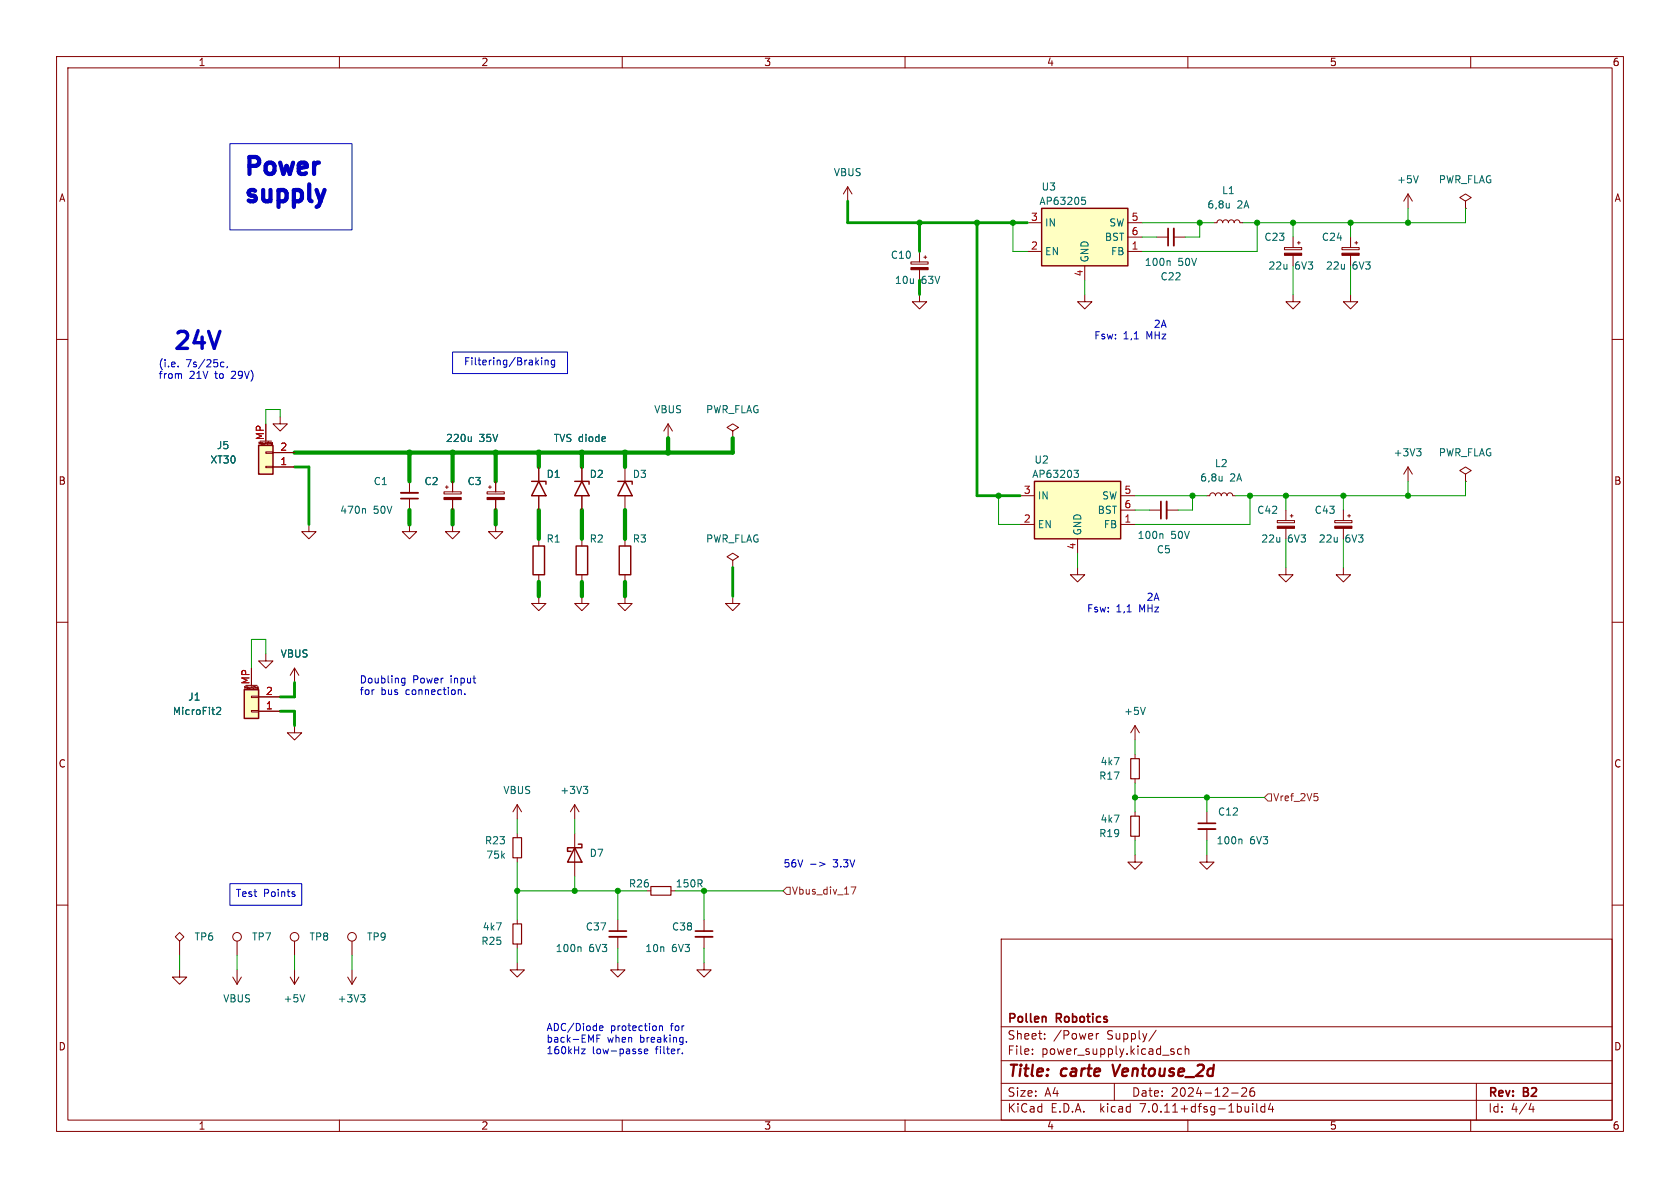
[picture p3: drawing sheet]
<svg xmlns="http://www.w3.org/2000/svg" width="297mm" height="210mm" viewBox="0 0 297 210" stroke-linecap="round" stroke-linejoin="round" font-family="sans-serif">
<g fill="none" stroke="#840000" stroke-width=".18">
<path d="M10 10h277v190h-277zM12 12h273v186h-273zM60 10v2M110 10v2M160 10v2M210 10v2M260 10v2M149.9 33l-.8 1.3M149.9 33v2.6M149.9 33l.7 1.3M181.6 39.4h2.5M199.4 39.4h2.5"/>
<path d="M214.6 39.4h.5l.2-.4 .4-.1 .3 .1 .2 .4 .1-.4 .4-.1 .3 .1 .2 .4 .1-.4 .4-.1 .4 .1 .1 .4 .1-.4 .4-.1 .4 .1 .1 .4h.5M248.9 34.3v2.5M248.9 34.3l-.7 1.3M248.9 34.3l.8 1.3M259.1 35.6l1-.7-1-.6-1 .6 1 .7v1.2M259.1 36.8h.1M10 60h2M161 46.3h3.1v.4h-3.1zM162.6 52.1v1.2h1.2l-1.2 1.3-1.3-1.3h1.3M162.6 44.5v1.8M162.6 47.7v1.8M163.3 45.5h.5"/>
<path d="M163.6 45.2v.5M181.6 44.5h2.5M191.8 52.1v1.2h1.2l-1.2 1.3-1.3-1.3h1.3M191.8 47v2.5M199.4 41.9h2.5M199.4 44.5h2.5M204.5 41.9h2M207.5 41.9h2M227.1 43.8h3v.3h-3zM228.6 52.1v1.2h1.3l-1.3 1.3-1.3-1.3h1.3M228.6 41.9v1.9M228.6 45.1v1.9"/>
<path d="M229.4 42.9h.5M229.6 42.7v.5M237.2 43.8h3.1v.3h-3.1zM238.8 52.1v1.2h1.2l-1.2 1.3-1.3-1.3h1.3M238.8 41.9v1.9M238.8 45.1v1.9M239.5 42.9h.5M239.8 42.7v.5M285 60h2M45.8 78.5v-.4l.1 .3 .2-.3v.4M46 78h2M47 79.9h1.3v.2h-1.3z"/>
<path d="M47 74.9v3.1M47.3 78.1v.4M47.5 78.2h.1M48.2 78.5h-.2v-.2h.2v.3h-.2M49.5 73.7v1.2h1.3l-1.3 1.3-1.2-1.3h1.2M118.1 74.9l-.8 1.3M118.1 74.9v2.6M118.1 74.9l.8 1.3M129.5 76.2l1.1-.6-1.1-.7-1 .7 1 .6v1.3M129.5 77.5h.1M47 82.4h1.3v.3h-1.3zM48.3 82.6h3.8"/>
<path d="M48.3 80h3.8M54.6 92.7v1.3h1.3l-1.3 1.3-1.3-1.3h1.3M72.4 92.7v1.3h1.3l-1.3 1.3-1.3-1.3h1.3M72.4 85.1v2M72.4 88.1v2.1M78.5 86.9h3v.4h-3zM78.7 86.1h.5M79 85.9v.5M80 92.7v1.3h1.3l-1.3 1.3-1.3-1.3h1.3M80 85.1v1.8M80 88.3v1.9M86.1 86.9h3.1v.4h-3.1z"/>
<path d="M86.4 86.1h.5M86.6 85.9v.5M87.6 92.7v1.3h1.3l-1.3 1.3-1.2-1.3h1.2M87.6 85.1v1.8M87.6 88.3v1.9M95.2 82.6v2.5M95.2 87.6v2.6M95.2 95.3v1.2M102.9 82.6v2.5M102.9 87.6v2.6M102.9 95.3v1.2M110.5 82.6v2.5"/>
<path d="M110.5 87.6v2.6M110.5 95.3v1.2M129.5 99.1l1.1-.7-1.1-.6-1 .6 1 .7v1.2M180.3 92.7h2.6M180.3 87.6h2.6M190.5 95.3v2.5M198.1 92.7h2.6M198.1 87.6h2.6M198.1 90.2h2.6M203.2 90.2h2M206.2 90.2h2.1M213.4 87.6h.5l.1-.3 .4-.2 .3 .2 .2 .3 .1-.3 .4-.2 .4 .2 .1 .3 .2-.3 .3-.2 .4 .2 .1 .3 .2-.3 .3-.2 .4 .2 .1 .3h.5"/>
<path d="M225.8 92h3.1v.4h-3.1zM227.3 90.2v1.8M227.3 93.4v1.9M228.1 91.2h.5M228.3 90.9v.5M236 92h3v.4h-3zM237.5 90.2v1.8M237.5 93.4v1.9M238.3 91.2h.5M238.5 90.9v.5M248.9 82.6l-.7 1.2M248.9 82.6v2.5"/>
<path d="M248.9 82.6l.8 1.2M259.1 83.8l1-.6-1-.6-1 .6 1 .6v1.3M259.1 85.1h.1M10 110h2M44.4 118.1v3.1M47 115.6v1.2h1.3l-1.3 1.3-1.3-1.3h1.3M52.1 118.1v2.6M52.1 118.1l-.8 1.3M52.1 118.1l.7 1.3M95.2 105.4v1.3h1.3l-1.3 1.3-1.2-1.3h1.2M95.2 101.6v1.3M102.9 105.4v1.3h1.2l-1.2 1.3-1.3-1.3h1.3"/>
<path d="M102.9 101.6v1.3M110.5 105.4v1.3h1.3l-1.3 1.3-1.3-1.3h1.3M110.5 101.6v1.3M129.5 105.4v1.3h1.3l-1.3 1.3-1.2-1.3h1.2M129.5 100.3h.1M190.5 100.3v1.3h1.3l-1.3 1.3-1.3-1.3h1.3M227.3 100.3v1.3h1.3l-1.3 1.3-1.2-1.3h1.2M237.5 100.3v1.3h1.3l-1.3 1.3-1.3-1.3h1.3M285 110h2M43.3 121.7v-.4l.1 .3 .1-.3v.4M43.4 121.2h2.1M44.4 123.1h1.3v.2h-1.3z"/>
<path d="M44.4 125.6h1.3v.3h-1.3zM44.7 121.3v.4M44.9 121.3v.1M44.9 121.3h.1M45.5 121.7v-.2h.1v.3M45.5 121.8h.1M45.5 121.7h.1M45.6 121.8h.1M45.7 125.7h3.8M45.7 123.2h3.8M52.1 128.3v1.2h1.2l-1.2 1.3-1.3-1.3h1.3M200.7 128.3v2.5"/>
<path d="M200.7 133.4v.7M200.7 137.7v.7M200.7 128.3l-.8 1.2M200.7 128.3l.7 1.2M10 160h2M91.4 142.2l-.7 1.3M91.4 142.2v2.6M91.4 147.3v.8M91.4 151.6v.8M91.4 142.2l.8 1.3M101.6 142.2l-.8 1.3M101.6 142.2v2.6"/>
<path d="M101.6 147.3v7.6M101.6 142.2l.8 1.3M114.3 157.5h.8M118.6 157.5h.8M200.7 151.1v1.3h1.2l-1.2 1.3-1.3-1.3h1.3M200.7 143.5v.8M200.7 147.8v.8M213.4 151.1v1.3h1.2l-1.2 1.3-1.3-1.3h1.3M213.4 143.5v2M213.4 146.6v2M285 160h2M31 165.6l.7-.8 .8 .8-.8 .8z"/>
<path d="M31.7 171.5v1.2h1.3l-1.3 1.3-1.2-1.3h1.2M31.7 166.4v2.5M41.1 172.7l.8 1.3M41.9 166.4v2.5M41.9 171.5v2.5M42.7 172.7l-.8 1.3M51.3 172.7l.8 1.3M52.1 166.4v2.5M52.1 171.5v2.5M52.8 172.7l-.7 1.3M61.5 172.7l.7 1.3M62.2 166.4v2.5"/>
<path d="M62.2 171.5v2.5M63 172.7l-.8 1.3M91.4 170.2v1.3h1.3l-1.3 1.2-1.2-1.2h1.2M91.4 162.6v.7M91.4 166.9v.7M109.2 170.2v1.3h1.3l-1.3 1.2-1.3-1.2h1.3M109.2 162.6v2M109.2 165.6v2M124.5 170.2v1.3h1.2l-1.2 1.2-1.3-1.2h1.3M124.5 162.6v2M124.5 165.6v2M177 166h108v32h-108z"/>
<path d="M60 198v2M110 198v2M160 198v2M177 194.5h108M177 191.5h108M177 187.5h108M177 181.5h108M182.5 186.3v.1M182.5 185.5v.1M184.7 183.6v.1M184.7 182.8v.1M193.8 182.7v1"/>
<path d="M194.2 182.7l-.2 .1-.2 .2M197 191.5v3M204.4 182.1l-1.3 2M207.4 185.9l.2 .2-.2 .3M207.4 185.4l.1 .1M208.9 185.5l-.4-.1-.3 .3v.4l.1 .2h.6M209.5 185.5l.2-.1 .4 .1 .1 .9M209.5 184.9v1.5M210 198v2M217.7 193.2h1.2M219.5 192.4l.6-.1 .2 .1 .1 .3-.9 1.1h.9M221.5 195.1v.1"/>
<path d="M221.5 195.6v1M221.7 192.3a.59 .59 0 0 0-.7 .6v.6l.1 .2 .4 .1 .2-.1 .1-.5-.1-.3h-.5l-.2 .3M222.2 195.1v1.3l.2 .2M223.6 195.1v1.5M223.6 195.7l-.4-.1-.3 .3v.4l.1 .2h.6M224.6 195l-.4 1.1h1M225 195.6v1M260 198v2M261 191.5v6.5M270.7 195l-.4 1.1h.9M271 195.6v1"/>
<circle cx="41.9" cy="165.6" r=".76"/>
<circle cx="52.1" cy="165.6" r=".76"/>
<circle cx="62.2" cy="165.6" r=".76"/>
</g>
<path d="M196.7 188.2l.4 2" fill="none" stroke="#840000" stroke-width=".4"/>
<path d="M206.5 40.4v3M70.9 88.1h3M205.2 88.6v3.1M211.8 145.5h3.1M107.7 164.6h3M122.9 164.6h3.1M184.8 179.8l.1 .9" fill="none" stroke="#840000" stroke-width=".3"/>
<g fill="none" stroke="#006464" stroke-width=".18">
<path d="M191.3 34.9h.6M191.4 35.4h.3l.2 .2-.1 .5h-.4M217.3 35.9v.9M217.3 36.7h.1M250.7 31.1l-.4 1.2M206.7 46.1l.2 .2v.6M83.3 77.2v.8M83.3 77.9l-.2 .1M250.4 79.3h.8l-.4 .5M251 79.8l.2 .2v.3l-.2 .3M64.4 89.9l.2 .2v.6M189.9 83.1h.8l-.5 .5 .4 .1 .1 .5-.3 .2h-.4"/>
<path d="M205.4 94.3l.2 .2v.7M216.1 84.2v.8M216.1 84.9l-.1 .1M38.3 125.2l.5-.2 .2 .4-.8 .9h.8M103.1 139h.8l-.4 .5M103.7 139.5l.2 .2v.3l-.2 .3M202.5 125l-.4 1.3M219.4 148.3l.2 .2v.7M53.9 175.8l-.4 1.3M63.7 175.8h.8l-.4 .5M64.3 176.3l.2 .3v.3l-.2 .2M102.5 167.4l.2 .2v.6"/>
</g>
<path d="M199.9 134.1h1.5v3.6h-1.5zM90.7 148.1h1.5v3.5h-1.5zM115.1 156.7h3.5v1.5h-3.5zM199.9 144.3h1.5v3.5h-1.5zM90.7 163.3h1.5v3.6h-1.5z" fill="none" stroke="#840000" stroke-width=".2"/>
<g fill="#840000" stroke="#840000" stroke-width=".18">
<path d="M236 93h3v.4h-3z"/>
<path d="M237.2 44.8h3.1v.3h-3.1z"/>
<path d="M161 47.3h3.1v.4h-3.1z"/>
<path d="M86.1 87.9h3.1v.4h-3.1z"/>
<path d="M78.5 87.9h3v.4h-3z"/>
<path d="M225.8 93h3.1v.4h-3.1z"/>
<path d="M227.1 44.8h3v.3h-3z"/>
</g>
<path d="M207.5 40.4v3M70.9 87.1h3M206.2 88.6v3.1M211.8 146.6h3.1M107.7 165.6h3M122.9 165.6h3.1" fill="none" stroke="#840000" stroke-width=".33"/>
<g fill="#ffffc2" stroke="#ffffc2" stroke-width=".18">
<path d="M182.9 85.1h15.2v10.2h-15.2z"/>
<path d="M45.7 78.7h2.6v5.1h-2.6z"/>
<path d="M184.1 36.8h15.3v10.2h-15.3z"/>
<path d="M43.2 121.9h2.5v5.1h-2.5z"/>
</g>
<g fill="none" stroke="#840000" stroke-width=".25">
<path d="M184.1 36.8h15.3v10.2h-15.3zM45.7 78.7h2.6v5.1h-2.6zM94 85.1h2.5v.5M94.2 96.5h2.1v5.1h-2.1zM95.2 85.1l1.3 2.5h-2.5zM101.6 85.1h2.5v.5M101.9 96.5h2v5.1h-2zM102.9 85.1l1.2 2.5h-2.5zM109.2 85.1h2.6v.5M109.5 96.5h2v5.1h-2zM110.5 85.1l1.3 2.5h-2.6zM182.9 85.1h15.2v10.2h-15.2z"/>
<path d="M43.2 121.9h2.5v5.1h-2.5zM101.6 149.9l1.3 2.5h-2.6zM102.2 149.2h.7v.7h-2.6v.6h.7"/>
</g>
<path d="M139.1 156.8h.6v1.3h-.6l-.7-.6zM150.5 156.8h.8l-.5 1.3M224.2 140.3h.6v1.3h-.6l-.7-.6zM232.3 140.3h.6M232.9 140.8l.1 .2-.1 .5" fill="none" stroke="#725600" stroke-width=".18"/>
<g fill="none" stroke="#0000c2" stroke-width=".18">
<path d="M40.6 25.4h21.6v15.2h-21.6zM31.5 64.7v.2M31.9 66l.2 .2v.7M39 64.6l.2 .3 .4-.1M39.6 64.1l-.4-.1-.2 .2M40.2 64.8l-.1 .2M80 62.2h20.3v3.8h-20.3zM95.8 63.2v.2M95.8 63.7v.8M96.4 63.7v.8M96.4 63.8l.1-.1h.3l.1 .8M98.1 63.7h-.4l-.2 .2 .1 .5h.5"/>
<path d="M98.1 63.7v1l-.3 .2h-.3M71.6 119.9v1l-.1 .2M71.6 119.9h-.4l-.2 .2M71 120.5l.2 .2h.4M71 121.1l.3 .1M81.2 121.9l.4 .2v.7M82.2 122.7v.1M40.6 156.2h12.7v3.8h-12.7zM52 158.1l.2 .1-.2 .3M52 157.6l.1 .1M143.3 152.8h1M144.9 152.4l.9 .4-.9 .3"/>
<path d="M102.8 185.4h.7l-.7 .9h.7M105.5 183.6h.4M106 181.8l.6-.2-.1-.2-.3-.1-.2 .2 .1 .6h.4M106.1 183h-.6v1.2M113.1 185.4l.3 .1M113.1 185.9h.3v.2l-.1 .2h-.3M113.9 185.9l.6-.2v-.2l-.4-.1-.2 .2 .1 .6h.5M116.6 181.5l.2-.2 .3 .1v.8M116.6 181.3v.9M120.6 186.2v.1M121.4 184.1v.1"/>
</g>
<path d="M45.8 28.8a.81 .81 0 0 0-.6-1h-1.1v3M54.7 32.6v2.6" fill="none" stroke="#0000c2" stroke-width=".75"/>
<g fill="none" stroke="#009600" stroke-width=".75">
<path d="M118.1 77.5v2.5M129.5 77.5v2.5h-77.4M72.4 80v5.1M72.4 90.2v2.5M80 80v5.1M80 90.2v2.5M87.6 80v5.1M87.6 90.2v2.5M95.2 80v2.6M95.2 90.2v5.1M102.9 80v2.6M102.9 90.2v5.1"/>
<path d="M110.5 80v2.6M110.5 90.2v5.1M95.2 102.9v2.5M102.9 102.9v2.5M110.5 102.9v2.5"/>
</g>
<g fill="none" stroke="#009600" stroke-width=".18">
<path d="M179.1 39.4v5.1h2.5M201.9 39.4h12.7M212.1 39.4v2.5h-2.6M222.2 39.4v5.1h-20.3M228.6 39.4v2.5M238.8 39.4v2.5M248.9 36.8v2.6M259.1 36.8v2.6h-39.4M191.8 49.5v2.6M201.9 41.9h2.6M228.6 47v5.1M238.8 47v5.1"/>
<path d="M49.5 73.7v-1.3h-2.5v2.5M172.7 87.6h3.8v5.1h3.8M190.5 97.8v2.5M200.7 90.2h2.5M200.7 87.6h12.7M210.8 87.6v2.6h-2.5M221 87.6v5.1h-20.3M227.3 87.6v2.6M227.3 95.3v5M237.5 87.6v2.6M237.5 95.3v5M248.9 85.1v2.5"/>
<path d="M259.1 85.1v2.5h-40.7M47 115.6v-2.6h-2.6v5.1M200.7 130.8v2.6M200.7 138.4v5.1M91.4 144.8v2.5M91.4 152.4v10.2M91.4 157.5h22.9M101.6 144.8v2.5M101.6 154.9v2.6M109.2 157.5v5.1M119.4 157.5h19M124.5 157.5v5.1"/>
<path d="M200.7 141h22.8M200.7 148.6v2.5M213.4 141v2.5M213.4 148.6v2.5M31.7 168.9v2.6M41.9 168.9v2.6M52.1 168.9v2.6M62.2 168.9v2.6M91.4 167.6v2.6M109.2 167.6v2.6M124.5 167.6v2.6"/>
</g>
<path d="M149.9 35.6v3.8h31.7M162.6 39.4v5.1M172.7 39.4v48.2h7.6M162.6 49.5v2.6M52.1 82.6h2.5v10.1M129.5 100.3v5.1M49.5 125.7h2.6v2.6M52.1 120.7v2.5h-2.6" fill="none" stroke="#009600" stroke-width=".5"/>
<g fill="#009600" stroke="#009600" stroke-width=".18">
<circle cx="109.2" cy="157.5" r=".46"/>
<circle cx="101.6" cy="157.5" r=".46"/>
<circle cx="124.5" cy="157.5" r=".46"/>
<circle cx="212.1" cy="39.4" r=".46"/>
<circle cx="118.1" cy="80" r=".46"/>
<circle cx="172.7" cy="39.4" r=".46"/>
<circle cx="179.1" cy="39.4" r=".46"/>
<circle cx="176.5" cy="87.6" r=".46"/>
<circle cx="162.6" cy="39.4" r=".46"/>
<circle cx="238.8" cy="39.4" r=".46"/>
<circle cx="237.5" cy="87.6" r=".46"/>
<circle cx="248.9" cy="87.6" r=".46"/>
<circle cx="228.6" cy="39.4" r=".46"/>
<circle cx="222.2" cy="39.4" r=".46"/>
<circle cx="248.9" cy="39.4" r=".46"/>
<circle cx="227.3" cy="87.6" r=".46"/>
<circle cx="95.2" cy="80" r=".46"/>
<circle cx="87.6" cy="80" r=".46"/>
<circle cx="102.9" cy="80" r=".46"/>
<circle cx="110.5" cy="80" r=".46"/>
<circle cx="80" cy="80" r=".46"/>
<circle cx="72.4" cy="80" r=".46"/>
<circle cx="213.4" cy="141" r=".46"/>
<circle cx="221" cy="87.6" r=".46"/>
<circle cx="210.8" cy="87.6" r=".46"/>
<circle cx="200.7" cy="141" r=".46"/>
<circle cx="91.4" cy="157.5" r=".46"/>
</g>
<g font-size="4.2" fill="#0000c2">
<text x="42.9" y="32.9">Power</text>
<text x="42.9" y="37.7">supply</text>
<text x="30.5" y="62">24V</text>
</g>
<g font-size="2.8" fill="#840000">
<text x="178" y="190.9">Title:</text>
<text x="187.7" y="190.9">carte</text>
<text x="197.6" y="190.9">Ventouse_2d</text>
</g>
<g font-size="2.1" fill="#840000">
<text x="178" y="184">Sheet:</text>
<text x="178" y="181.2">Pollen</text>
<text x="186.2" y="184">/Power</text>
<text x="186.8" y="181.2">Robotics</text>
<text x="195.7" y="184">Supply/</text>
<text x="178" y="186.7">File:</text>
<text x="184.1" y="186.7">power_supply.kicad_sch</text>
<text x="178" y="196.9">KiCad</text>
<text x="178" y="194.1">Size:</text>
<text x="184.7" y="194.1">A4</text>
<text x="185.7" y="196.9">E.D.A.</text>
<text x="194.6" y="196.9">kicad</text>
<text x="200" y="194.1">Date:</text>
<text x="201.8" y="196.9">7.0.11+dfsg-1build4</text>
<text x="207" y="194.1">2024-12-26</text>
<text x="263" y="194.3">Rev:</text>
<text x="263" y="196.9">Id:</text>
<text x="267.1" y="196.9">4/4</text>
<text x="269.4" y="194.3">B2</text>
</g>
<g font-size="1.8" fill="#840000">
<text x="35" y="11.9">1</text>
<text x="85" y="11.9">2</text>
<text x="135" y="11.9">3</text>
<text x="185" y="11.9">4</text>
<text x="235" y="11.9">5</text>
<text x="285" y="11.9">6</text>
<text x="10.3" y="35.9">A</text>
<text x="285.3" y="35.9">A</text>
<text x="10.3" y="85.9">B</text>
<text x="285.3" y="85.9">B</text>
<text x="10.3" y="135.9">C</text>
<text x="285.3" y="135.9">C</text>
<text x="10.3" y="185.9">D</text>
<text x="285.3" y="185.9">D</text>
<text x="35" y="199.9">1</text>
<text x="85" y="199.9">2</text>
<text x="135" y="199.9">3</text>
<text x="185" y="199.9">4</text>
<text x="235" y="199.9">5</text>
<text x="285" y="199.9">6</text>
</g>
<g font-size="1.8" fill="#006464">
<text x="147.3" y="31.3">VBUS</text>
<text x="184" y="33.9">U3</text>
<text x="215.9" y="34.5">L1</text>
<text x="246.9" y="32.6">+5V</text>
<text x="254.3" y="32.6">PWR_FLAG</text>
<text x="183.7" y="36.4">AP63205</text>
<text x="184.7" y="40.2">IN</text>
<text x="196" y="40.2">SW</text>
<text x="213.3" y="37.1">6,8u</text>
<text x="218.7" y="37.1">2A</text>
<text x="157.4" y="45.9">C10</text>
<text x="184.7" y="45.3">EN</text>
<text x="192.6" y="46.5" transform="rotate(-90 192.6 46.5)">GND</text>
<text x="195.2" y="42.8">BST</text>
<text x="196.3" y="45.3">FB</text>
<text x="202.3" y="47.2">100n</text>
<text x="208.2" y="47.2">50V</text>
<text x="223.4" y="42.8">C23</text>
<text x="224.2" y="47.9">22u</text>
<text x="228.9" y="47.9">6V3</text>
<text x="233.6" y="42.8">C24</text>
<text x="234.3" y="47.9">22u</text>
<text x="239.1" y="47.9">6V3</text>
<text x="158.1" y="50.4">10u</text>
<text x="162.9" y="50.4">63V</text>
<text x="205.1" y="49.8">C22</text>
<text x="115.6" y="73.3">VBUS</text>
<text x="124.7" y="73.3">PWR_FLAG</text>
<text x="37.1" y="82.1">XT30</text>
<text x="38.3" y="79.6">J5</text>
<text x="78.7" y="78.3">220u</text>
<text x="84.7" y="78.3">35V</text>
<text x="97.8" y="78.3">TVS diode</text>
<text x="182.8" y="82.1">U2</text>
<text x="214.7" y="82.8">L2</text>
<text x="246.3" y="80.9">+3V3</text>
<text x="254.3" y="80.9">PWR_FLAG</text>
<text x="66" y="86">C1</text>
<text x="74.9" y="86">C2</text>
<text x="82.6" y="86">C3</text>
<text x="96.5" y="84.7">D1</text>
<text x="104.1" y="84.7">D2</text>
<text x="111.8" y="84.7">D3</text>
<text x="182.4" y="84.7">AP63203</text>
<text x="183.4" y="88.5">IN</text>
<text x="194.7" y="88.5">SW</text>
<text x="212.1" y="85.3">6,8u</text>
<text x="217.4" y="85.3">2A</text>
<text x="60" y="91">470n</text>
<text x="66" y="91">50V</text>
<text x="183.4" y="93.6">EN</text>
<text x="191.4" y="94.7" transform="rotate(-90 191.4 94.7)">GND</text>
<text x="194" y="91">BST</text>
<text x="195.1" y="93.6">FB</text>
<text x="201" y="95.5">100n</text>
<text x="207" y="95.5">50V</text>
<text x="222.2" y="91">C42</text>
<text x="232.3" y="91">C43</text>
<text x="96.5" y="96.1">R1</text>
<text x="104.1" y="96.1">R2</text>
<text x="111.8" y="96.1">R3</text>
<text x="124.7" y="96.1">PWR_FLAG</text>
<text x="204.4" y="98">C5</text>
<text x="222.9" y="96.1">22u</text>
<text x="227.6" y="96.1">6V3</text>
<text x="233" y="96.1">22u</text>
<text x="237.8" y="96.1">6V3</text>
<text x="49.5" y="116.4">VBUS</text>
<text x="33.2" y="124.1">J1</text>
<text x="30.4" y="126.6">MicroFit2</text>
<text x="198.6" y="126.6">+5V</text>
<text x="194.5" y="135.5">4k7</text>
<text x="88.9" y="140.6">VBUS</text>
<text x="99" y="140.6">+3V3</text>
<text x="194.2" y="138">R17</text>
<text x="85.6" y="149.5">R23</text>
<text x="194.2" y="148.2">R19</text>
<text x="194.5" y="145.6">4k7</text>
<text x="215" y="149.5">100n</text>
<text x="215.2" y="144.4">C12</text>
<text x="220.9" y="149.5">6V3</text>
<text x="85.9" y="152">75k</text>
<text x="104.1" y="151.7">D7</text>
<text x="111.1" y="157.1">R26</text>
<text x="119.4" y="157.1">150R</text>
<text x="34.3" y="166.5">TP6</text>
<text x="44.5" y="166.5">TP7</text>
<text x="54.6" y="166.5">TP8</text>
<text x="64.8" y="166.5">TP9</text>
<text x="85" y="167.2">R25</text>
<text x="85.2" y="164.7">4k7</text>
<text x="103.5" y="164.7">C37</text>
<text x="118.7" y="164.7">C38</text>
<text x="98.1" y="168.5">100n</text>
<text x="104.1" y="168.5">6V3</text>
<text x="114" y="168.5">10n</text>
<text x="118.7" y="168.5">6V3</text>
<text x="39.4" y="177.4">VBUS</text>
<text x="50" y="177.4">+5V</text>
<text x="59.6" y="177.4">+3V3</text>
</g>
<g font-size="1.8" fill="#a90000">
<text x="182.2" y="39.1">3</text>
<text x="200" y="39.1">5</text>
<text x="200" y="41.7">6</text>
<text x="182.2" y="44.2">2</text>
<text x="200" y="44.2">1</text>
<text x="191.5" y="49" transform="rotate(-90 191.5 49)">4</text>
<text x="46.7" y="77.9" transform="rotate(-90 46.7 77.9)">MP</text>
<text x="49.5" y="82.3">1</text>
<text x="49.5" y="79.8">2</text>
<text x="180.9" y="87.4">3</text>
<text x="198.7" y="87.4">5</text>
<text x="198.7" y="89.9">6</text>
<text x="180.9" y="92.5">2</text>
<text x="198.7" y="92.5">1</text>
<text x="190.2" y="97.2" transform="rotate(-90 190.2 97.2)">4</text>
<text x="44.2" y="121.1" transform="rotate(-90 44.2 121.1)">MP</text>
<text x="46.9" y="125.5">1</text>
<text x="46.9" y="122.9">2</text>
</g>
<g font-size="1.8" fill="#0000c2">
<text x="203.9" y="58">2A</text>
<text x="27.9" y="65">(i.e.</text>
<text x="32.9" y="65">7s/25c,</text>
<text x="82.1" y="64.9">Filtering/Braking</text>
<text x="193.4" y="60.1">Fsw:</text>
<text x="198.6" y="60.1">1,1</text>
<text x="202.8" y="60.1">MHz</text>
<text x="27.9" y="67.1">from</text>
<text x="33.5" y="67.1">21V</text>
<text x="38.1" y="67.1">to</text>
<text x="41.2" y="67.1">29V)</text>
<text x="202.6" y="106.3">2A</text>
<text x="192.1" y="108.3">Fsw:</text>
<text x="197.3" y="108.3">1,1</text>
<text x="201.5" y="108.3">MHz</text>
<text x="63.5" y="120.9">Doubling</text>
<text x="63.5" y="122.9">for</text>
<text x="67.3" y="122.9">bus</text>
<text x="71.8" y="122.9">connection.</text>
<text x="73" y="120.9">Power</text>
<text x="79.8" y="120.9">input</text>
<text x="138.4" y="153.4">56V</text>
<text x="147.4" y="153.4">3.3V</text>
<text x="41.6" y="158.9">Test</text>
<text x="46.6" y="158.9">Points</text>
<text x="96.5" y="182.4">ADC/Diode</text>
<text x="96.5" y="184.4">back-EMF</text>
<text x="107.4" y="184.4">when</text>
<text x="107.9" y="182.4">protection</text>
<text x="113.3" y="184.4">breaking.</text>
<text x="118.7" y="182.4">for</text>
<text x="96.5" y="186.4">160kHz</text>
<text x="104.7" y="186.4">low-passe</text>
<text x="116" y="186.4">filter.</text>
</g>
<g font-size="1.8" fill="#725600">
<text x="225" y="141.8">Vref_2V5</text>
<text x="139.9" y="158.3">Vbus_div_17</text>
</g>
<g font-size=".5" fill="#840000">
<text x="45.5" y="78.8">Mounting</text>
<text x="43" y="122">Mounting</text>
</g>
</svg>
